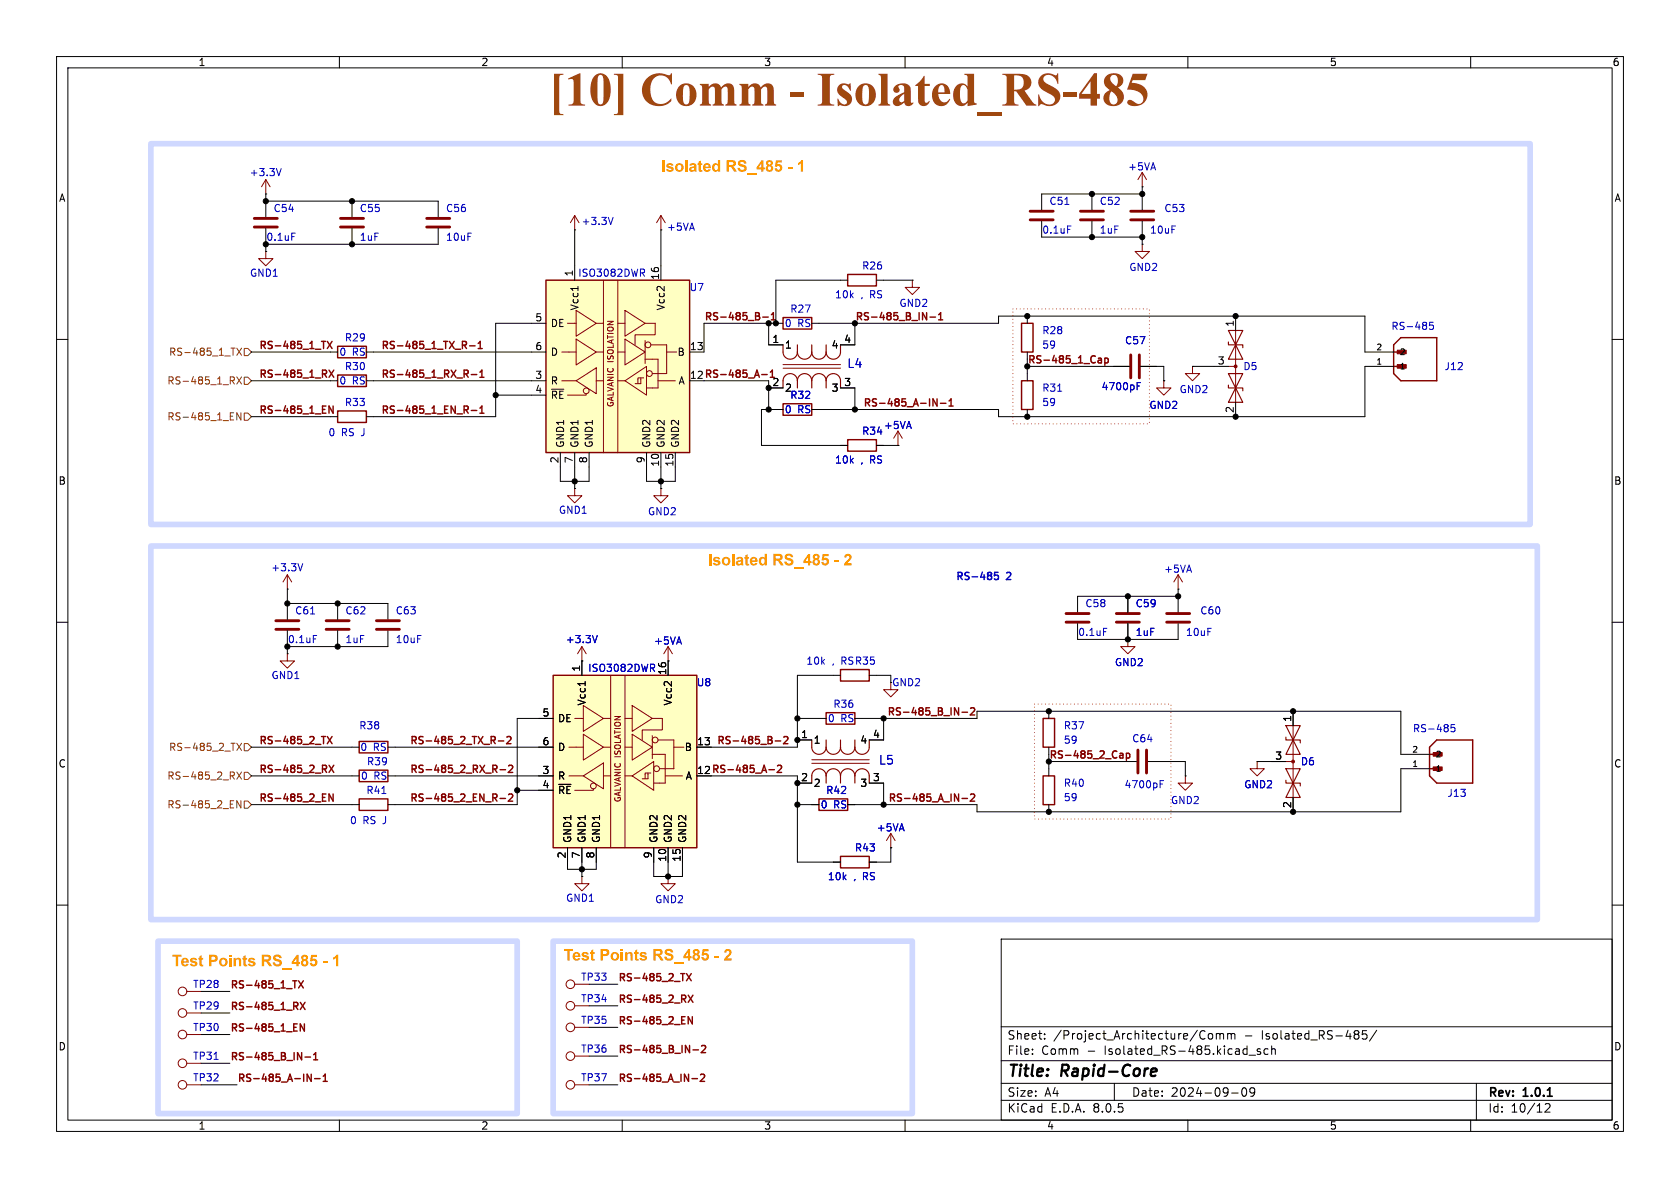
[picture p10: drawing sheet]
<svg xmlns="http://www.w3.org/2000/svg" width="297mm" height="210mm" viewBox="0 0 297 210" stroke-linecap="round" stroke-linejoin="round" font-family="sans-serif">
<g fill="none" stroke="#000" stroke-width=".18">
<path d="M10 10h277v190h-277zM12 12h273v186h-273zM60 10v2M110 10v2M160 10v2M210 10v2M260 10v2M47 35.6v2.8M62.2 35.6v2.8M77.5 35.6v2.8M184.1 34.3v2.8M184.1 39.1v2.8"/>
<path d="M10 60h2M47 44.5h.1M47 40.4v2.8M62.2 40.4v2.8M77.5 40.4v2.8M101.6 40.6h.1M116.8 40.6h.1M137.2 57.2h1.2M143.5 57.2h1.3M148.6 49.5h1.3M154.9 49.5h1.3M285 60h2"/>
<path d="M158.7 78.7h.1M10 110h2M68.6 106.7v2.8M68.6 111.5v2.8M147.3 119.4h1.3M153.7 119.4h1.2M285 110h2M144.8 127h1.2M151.1 127h1.3M198.1 134.6h2.8M202.9 134.6h2.8M222.2 134.6h.1"/>
<path d="M224.8 134.6h2.5M228.6 125.7v2.6M10 160h2M147.3 152.4h1.3M153.7 152.4h1.2M157.5 149.9h.1M228.6 141v2.5M285 160h2M177 166h108v32h-108zM60 198v2M110 198v2M160 198v2"/>
<path d="M177 194.5h108M177 191.5h108M177 187.5h108M177 181.5h108M182.5 186.3v.1M182.5 185.5v.1M184.7 183.6v.1M184.7 182.8v.1M197 191.5v3M210 198v2M212.7 182.2l.3 .1M213 183.6l-.3 .1"/>
<path d="M213.7 182.8l.2-.1 .4 .1 .1 .6-.2 .2-.3 .1-.2-.1zM215 182.8l.5-.1 .2 .2M215 182.7v1M215.7 182.9l.2-.2 .3 .1 .1 .9M215.7 182.9v.8M217 182.8l.5-.1 .2 .2M217 182.7v1M217.7 182.9l.2-.2 .3 .1 .1 .9M217.7 182.9v.8M217.7 193.2h1.2M219.7 192.4l.2-.1a.81 .81 0 0 1 .6 .6 .81 .81 0 0 1-.3 .8l-.2 .1a.81 .81 0 0 1-.3-1.4zM220.8 186.5h1.2"/>
<path d="M221.8 192.9l-.3 .3h-.3l-.2-.3 .1-.5 .4-.1 .2 .1a.99 .99 0 0 1-.3 1.4h-.3M222.8 185.5l-.3-.1-.3 .2 .1 .2 .5 .2v.3h-.6M224.2 185.5l-.5-.1-.2 .3v.4l.1 .2h.6M224.8 185.5l.2-.1 .4 .1 .1 .9M224.8 184.9v1.5M240 182.2l.2 .3-.2 .3 .2 .2v.4l-.2 .3M241.6 182.2h-.7l-.1 .7 .2-.1h.5l.2 .3-.1 .5-.2 .1-.6-.1M243.4 182.1l-1.3 2M260 198v2M261 191.5v6.5M273.2 195.2l.5-.1 .3 .1v.3l-.9 1.1h.9"/>
</g>
<path d="M273.6 193.8h.8" fill="none" stroke="#000" stroke-width=".3"/>
<path d="M203.6 189l.6-.1 .2 .1 .1 .4-1 .1M204.3 190.1l-.6 .1" fill="none" stroke="#000" stroke-width=".4"/>
<g fill="none" stroke="#840000" stroke-width=".18">
<path d="M101.6 38.1l-.8 1.3M101.6 38.1v2.5M101.6 38.1l.8 1.3M116.8 38.1l-.7 1.3M116.8 38.1v2.5M116.8 38.1l.8 1.3M47 44.5v1.2h1.3l-1.3 1.3-1.3-1.3h1.3M158.7 76.2l-.7 1.3M158.7 76.2v2.5M158.7 76.2l.8 1.3M222.2 134.6v1.3h1.3l-1.3 1.3-1.2-1.3h1.2M227.3 134.6h1.3"/>
<path d="M228.6 128.3v12.7M157.5 147.3l-.8 1.3M157.5 147.3v2.6M157.5 147.3l.7 1.3M101.6 177.8h2.5M101.6 186.7h2.5M101.6 181.6h2.5M101.6 191.8h2.5"/>
<circle cx="100.8" cy="177.8" r=".76"/>
<circle cx="100.8" cy="181.6" r=".76"/>
<circle cx="100.8" cy="186.7" r=".76"/>
<circle cx="100.8" cy="191.8" r=".76"/>
</g>
<path d="M138.4 56.1h5.1v2.1h-5.1zM149.9 48.5h5v2h-5zM148.6 118.4h5.1v2h-5.1zM146 126h5.1v2h-5.1zM148.6 151.4h5.1v2h-5.1z" fill="none" stroke="#840000" stroke-width=".25"/>
<path d="M45 38.6h4M60.2 38.6h4.1M75.4 38.6h4.1M182.1 38.9h4.1M182.1 37.3h4.1M45 40.1h4M60.2 40.1h4.1M75.4 40.1h4.1M66.5 109.7h4.1M66.5 111.3h4.1M201.2 132.6v4.1M202.7 132.6v4.1" fill="none" stroke="#840000" stroke-width=".51"/>
<path d="M108.4 38.4l-.4 1.3M188.3 36.1h.7M188.7 39.9h.6M51.6 41.2h.6M205.1 138.6h.4M205.1 138h.6" fill="none" stroke="#0000c2" stroke-width=".18"/>
<path d="M227.3 130.3v.5h2.6v.5M227.3 137.9v.5h2.6v.5M227.3 128.3l2.6 5.1h-2.6l2.6-5.1zM227.3 135.9h2.6l-2.6 5.1h2.6z" fill="none" stroke="#840000" stroke-width=".2"/>
<circle cx="228.6" cy="134.6" r=".25" fill="#840000" stroke="#840000" stroke-width=".18"/>
<path d="M96.5 49.5h25.4v30.5h-25.4z" fill="#ffffc2"/>
<path d="M96.5 49.5h25.4v30.5h-25.4zM59.7 72.6h5.1v2.1h-5.1zM59.7 66.3h5.1v2h-5.1zM59.7 61.2h5.1v2h-5.1zM246.4 61l1.2-1.3h6.4v7.6h-6.4l-1.2-1.3zM246.4 62.2h1.9M246.4 64.8h1.9M63.5 136.1h5.1v2.1h-5.1zM63.5 131.1h5.1v2h-5.1zM184.4 127h2v5.1h-2zM184.4 137.2h2v5h-2z" fill="none" stroke="#840000" stroke-width=".25"/>
<g fill="none" stroke="#840000" stroke-width=".18">
<path d="M100.3 57.2h1.6M101.9 59.9l3.5 2.3-3.5 2.3zM101.9 54.9l3.5 2.3-3.5 2.2zM105.4 57.2h1.3M106.7 49.5v30.5M109.2 57.2h1.3M109.2 49.5v30.5M110.5 54.9l3.5 2.3-3.5 2.2zM110.5 59.9l3.5 2.3-3.5 2.3zM114 57.2h1.8v2h-3.5v1.8M218.4 58.4v12.7M99.3 62.2h2.6"/>
<path d="M99.3 67.3h2.6M101.9 67.3l3.5-2.3v4.6zM103.6 69.6v.3h-3.3M105.4 62.2h1.3M105.4 67.3h1.3M109.2 62.2h1.3M109.2 67.3h1.3M110.5 67.3l3.8-2.5v5.1zM113.3 66.8v1h-1M113.8 66.8h-1v1M114 63.5h2.3v5.1h-2M114 60.2v4.1"/>
<path d="M115.1 61h2.8v5h-2.6M116.3 67.3h3.1M117.9 62.2h1.7M138.4 64.5h10.2M138.4 65.1h10.2M205.7 67.3v1.3h1.3l-1.3 1.3-1.2-1.3h1.2M210.8 64.8v1.2h1.3l-1.3 1.3-1.3-1.3h1.3M217.2 64.8h1.2M101.6 86.4v1.2h1.3l-1.3 1.3-1.3-1.3h1.3M116.8 86.4v1.2h1.3l-1.3 1.3-1.2-1.3h1.2M50.8 115.6v1.2h1.3l-1.3 1.3-1.3-1.3h1.3M50.8 101.6l-.8 1.3"/>
<path d="M50.8 101.6v2.5M50.8 101.6l.8 1.3M102.9 114.3l-.8 1.3M102.9 114.3v2.5M102.9 114.3l.7 1.3M208.3 101.6l-.8 1.3M208.3 101.6v2.5M208.3 101.6l.7 1.3M143.5 134.3h10.2M143.5 134.9h10.2M102.9 154.9v1.3h1.2l-1.2 1.3-1.3-1.3h1.3"/>
<circle cx="103.6" cy="69.1" r=".51"/>
<circle cx="114.6" cy="61" r=".51"/>
<circle cx="114.8" cy="66" r=".51"/>
</g>
<g fill="none" stroke="#000" stroke-width=".18">
<path d="M201.9 34.3v2.8M201.9 39.1v2.8M94 57.2h2.5M101.6 47v2.5M102.2 50.6v.8M116.8 47v2.5M218.4 55.9v2.5M58.4 62.2h1.3M58.4 67.3h1.3M58.4 73.7h1.3M64.8 62.2h1.2M64.8 67.3h1.2"/>
<path d="M64.8 73.7h1.2M94 62.2h2.5M94 67.3h2.5M94 69.9h2.5M97.5 68.8h2.2M121.9 62.2h2.6M135.9 61h2.5M135.9 68.6h2.5M148.6 61h2.5M148.6 68.6h2.5M196.8 64.8h2.8M201.7 64.8h2.8"/>
<path d="M205.7 67.3h.1M210.8 64.8h.1M214.6 64.8h2.6M218.4 71.1v2.6M241.3 62.2h5.1M241.3 64.8h5.1M99.1 80v2.6M101.6 86.4h.1M101.6 80v2.6M104.1 80v2.6M114.3 80v2.6M116.8 86.4h.1"/>
<path d="M116.8 80v2.6M119.4 80v2.6M50.8 115.6h.1M50.8 104.1h.1M50.8 106.7v2.8M50.8 111.5v2.8M59.7 106.7v2.8M59.7 111.5v2.8M102.9 116.8h.1M190.5 105.4v2.8M190.5 110.2v2.8M199.4 105.4v2.8"/>
<path d="M199.4 110.2v2.8M208.3 104.1h.1M208.3 105.4v2.8M208.3 110.2v2.8M62.2 137.2h1.3M62.2 132.1h1.3M68.6 137.2h1.2M68.6 132.1h1.2M141 130.8h2.5M141 138.4h2.5M153.7 130.8h2.5M153.7 138.4h2.5"/>
<path d="M185.4 125.7v1.3M185.4 132.1v1.3M185.4 135.9v1.3M102.9 154.9h.1M185.4 142.2v1.3"/>
</g>
<path d="M113.5 48.2l.4 .6M113.8 47.6l.1 .2-.1 .4M253.4 57h-.6l-.1 .6 .2-.1h.4l.1 .2v.4l-.2 .1-.5-.1M201 68.2h.5M201 67.6h.6M53.5 99.6l-.4 1.3M54.9 108.5h.7M55.4 112.3h.6M105.6 112.3l-.4 1.3M195.1 111.1h.6" fill="none" stroke="#0000c2" stroke-width=".18"/>
<g fill="none" stroke="#840000" stroke-width=".51">
<path d="M199.9 37.3h4.1M199.9 38.9h4.1M199.9 62.7v4.1M201.4 62.7v4.1M48.8 111.3h4M48.8 109.7h4M57.7 111.3h4M57.7 109.7h4M188.5 108.5h4M188.5 110h4M197.4 108.5h4M197.4 110h4"/>
<path d="M206.2 108.5h4.1M206.2 110h4.1"/>
</g>
<g fill="none" stroke="#840000" stroke-width=".2">
<path d="M217.2 58.4l2.5 5.1h-2.5l2.5-5.1zM138.4 62.2a1.27 1.27 0 0 0 1.3 1.3 1.27 1.27 0 0 0 1.3-1.3M141 67.3a1.27 1.27 0 0 0-1.3-1.3 1.27 1.27 0 0 0-1.3 1.3v1.3M141 62.2a1.27 1.27 0 0 0 1.2 1.3 1.27 1.27 0 0 0 1.3-1.3M141 67.3a1.27 1.27 0 0 1 1.2-1.3 1.27 1.27 0 0 1 1.3 1.3M141 61v1.2M141 67.3v1.3M143.5 62.2a1.27 1.27 0 0 0 1.3 1.3 1.27 1.27 0 0 0 1.2-1.3M143.5 67.3a1.27 1.27 0 0 1 1.3-1.3 1.27 1.27 0 0 1 1.2 1.3M143.5 61v1.2M143.5 67.3v1.3M146 67.3a1.27 1.27 0 0 1 1.3-1.3 1.27 1.27 0 0 1 1.3 1.3v1.3"/>
<path d="M146 61v1.2M146 67.3v1.3M148.6 61v1.2a1.27 1.27 0 0 1-1.3 1.3 1.27 1.27 0 0 1-1.3-1.3M217.2 60.5v.5h2.5v.5M217.2 68.1v.5h2.5v.5M217.2 66h2.5l-2.5 5.1h2.5zM143.5 132.1a1.27 1.27 0 0 0 1.3 1.2 1.27 1.27 0 0 0 1.2-1.2M146 137.2a1.27 1.27 0 0 0-1.2-1.3 1.27 1.27 0 0 0-1.3 1.3v1.2M146 132.1a1.27 1.27 0 0 0 1.3 1.2 1.27 1.27 0 0 0 1.3-1.2M146 137.2a1.27 1.27 0 0 1 1.3-1.3 1.27 1.27 0 0 1 1.3 1.3M146 130.8v1.3M146 137.2v1.2"/>
<path d="M148.6 132.1a1.27 1.27 0 0 0 1.3 1.2 1.27 1.27 0 0 0 1.2-1.2M148.6 137.2a1.27 1.27 0 0 1 1.3-1.3 1.27 1.27 0 0 1 1.2 1.3M148.6 130.8v1.3M148.6 137.2v1.2M151.1 137.2a1.27 1.27 0 0 1 1.3-1.3 1.27 1.27 0 0 1 1.3 1.3v1.2M151.1 130.8v1.3M151.1 137.2v1.2M153.7 130.8v1.3a1.27 1.27 0 0 1-1.3 1.2 1.27 1.27 0 0 1-1.3-1.2"/>
</g>
<g fill="#840000" stroke="#840000" stroke-width=".18">
<path d="M247 64.5h1.6v.6h-1.6z"/>
<circle cx="218.4" cy="64.8" r=".25"/>
</g>
<path d="M97.8 119.4h25.4v30.5h-25.4z" fill="#ffffc2"/>
<g fill="none" stroke="#840000" stroke-width=".25">
<path d="M134.8 56.1h1M136.4 56.5h.7M136.4 55.6l.3-.3v1.2M164.4 56.1h1M165.9 56.5h.8M165.9 55.6l.4-.3v1.2M180.6 57.2h2v5h-2zM56.8 60.3h.8M57.3 66.1l.4 .6M57.7 65.5v.5M57.9 60.3l.8 1.3M58.2 65.4l.8 1.3"/>
<path d="M58.7 60.3l-.8 1.3M58.9 71.8v1.2l-.7-1.2v1.2M59 65.4l-.8 1.3M83 61.1h1M83.3 72.6h1M83.3 66.2h1M84.5 61.6h.8M84.5 60.7l.4-.4v1.3M84.8 73h.8M84.8 65.8l.4-.4v1.3M84.8 72.1l.4-.3v1.2M84.8 66.7h.8"/>
<path d="M134.7 66.2h.9M136.2 65.8l.3-.4v1.3M138.4 71.4h5.1v2h-5.1zM149.9 77.7h5v2.1h-5zM165.7 70.5v1.3l-.8-1.3v1.3M166.3 71.3h.9M167.8 71.8h.7M167.8 70.9l.3-.4v1.3M180.6 67.3h2v5.1h-2zM194.3 63.3l.4 .1v.8M194.7 64.1l-.4 .1M194.7 63.6l-.4 .1"/>
<path d="M195.3 63.4l.4-.1 .2 .3-.1 .5h-.5M195.3 63.3v1.3M97.8 119.4h25.4v30.5h-25.4zM56.8 130.2h.8M57.3 135.9l.4 .6M57.7 135.4v.4M57.9 130.2l.8 1.3M58.2 135.3l.8 1.2M58.7 130.2l-.8 1.3M59 135.3l-.8 1.2M88.1 131h1M88.4 136.1h1"/>
<path d="M89.6 130.3l.5-.1 .2 .4-.7 .9h.7M89.9 135.4l.5-.1 .2 .3-.7 .9h.7M135.9 136.1h1M137.1 131h.9M137.4 135.4l.5-.1 .3 .3-.8 .9h.8M138.6 130.3l.4-.1 .3 .4-.8 .9h.8M170.1 125.9h.9M171.6 125.2l.5-.1 .2 .4-.8 .9h.8M198.1 133.2h.4v.8M198.5 133.9l-.4 .1M198.5 133.5h-.4M199.1 133.2h.4l.2 .2-.1 .5h-.5"/>
<path d="M199.1 133.2v1.2M252.7 132.1l1.3-1.3h6.3v7.6h-6.3l-1.3-1.2zM252.7 133.4h1.9M252.7 135.9h1.9M58.9 140.4v1.2l-.7-1.2v1.2M63.5 141.2h5.1v2.1h-5.1zM88.4 141.1h1M89.9 140.5l.5-.1 .2 .3-.7 .9h.7M144.8 141.2h5.1v2.1h-5.1zM170.1 141.1h.9M171.6 140.5l.5-.1 .2 .3-.8 .9h.8M51.8 173.4h.7"/>
<path d="M52.2 177.9l.5 .6M52.6 177.3v.4M52.8 173.4l.8 1.2M53.1 177.2l.8 1.3M53.6 173.4l-.8 1.2M53.9 177.2l-.8 1.3M120.3 172.1h.8M120.8 176.6l.4 .6M121.2 176v.5M121.4 172.1l.8 1.3M121.7 175.9l.8 1.3M122.2 172.1l-.8 1.3"/>
<path d="M122.4 179.7v1.3l-.7-1.3v1.3M122.5 175.9l-.8 1.3M53.8 181v1.3l-.7-1.3v1.3M53.9 186.9h1M54.3 189.9l.7 1.3v-1.3M55.4 187.3h.8M55.4 186.4l.4-.3v1.2M55.6 190.7h1M57.1 191.2h.8M57.1 190.2l.4-.3v1.3M122.3 190.7h1M122.5 185.6h1"/>
<path d="M123.8 190l.5-.1 .3 .3-.8 1h.8M124 184.9l.5-.1 .2 .4-.7 .9h.7"/>
</g>
<g fill="none" stroke="#840000" stroke-width=".18">
<path d="M47 31.8l-.8 1.2M47 31.8v2.5M47 31.8l.8 1.2M201.9 30.5l-.7 1.3M201.9 30.5v2.5M201.9 30.5l.8 1.3M161.3 49.5v1.3h1.3l-1.3 1.3-1.3-1.3h1.3M201.9 43.2v1.3h1.3l-1.3 1.2-1.2-1.2h1.2M107.9 119.4v30.5M110.5 119.4v30.5M118.1 114.3l-.8 1.3M118.1 114.3v2.5"/>
<path d="M118.1 114.3l.8 1.3M199.4 113v1.3h1.3l-1.3 1.3-1.3-1.3h1.3M100.6 132.1h2.5M100.6 137.2h2.5M101.6 127h1.5M103.1 129.8l3.6 2.3-3.6 2.3zM103.1 124.7l3.6 2.3-3.6 2.3zM103.1 137.2l3.6-2.3v4.5zM104.9 139.4v.3h-3.3M106.7 132.1h1.2M106.7 127h1.2M106.7 137.2h1.2"/>
<path d="M110.5 132.1h1.3M110.5 127h1.3M110.5 137.2h1.3M111.8 124.7l3.5 2.3-3.5 2.3zM111.8 137.2l3.8-2.6v5.1zM111.8 129.8l3.5 2.3-3.5 2.3zM114.6 136.7v1h-1.1M115.1 136.7h-1.1v1M115.3 127h1.8v2h-3.6v1.8M115.3 133.4h2.3v5h-2M115.3 130v4.1M116.3 130.8h2.8v5.1h-2.5"/>
<path d="M117.6 137.2h3M119.1 132.1h1.8M157.5 120.7v1.2h1.2l-1.2 1.3-1.3-1.3h1.3M209.5 137.2v1.2h1.3l-1.3 1.3-1.2-1.3h1.2M118.1 154.9v1.3h1.3l-1.3 1.3-1.3-1.3h1.3M33 175.3h2.6M33 179.1h2.6M101.6 174h2.5M33 191.8h2.6M33 188h2.6M33 182.9h2.6"/>
<circle cx="104.9" cy="138.9" r=".51"/>
<circle cx="115.8" cy="130.8" r=".51"/>
<circle cx="116.1" cy="135.9" r=".51"/>
<circle cx="32.3" cy="175.3" r=".76"/>
<circle cx="32.3" cy="179.1" r=".76"/>
<circle cx="100.8" cy="174" r=".76"/>
<circle cx="32.3" cy="182.9" r=".76"/>
<circle cx="32.3" cy="191.8" r=".76"/>
<circle cx="32.3" cy="188" r=".76"/>
</g>
<g fill="none" stroke="#000" stroke-width=".18">
<path d="M47 34.3h.1M47 34.3v1.3h30.5M193 34.3v2.8M193 39.1v2.8M201.9 33h.1M201.9 33v1.3h-17.8M77.5 43.2h-30.5v1.3M94 57.2h-6.4v16.5h-21.6M101.6 40.6v6.4M116.8 40.6v6.4M135.9 57.2v3.8h2.5M144.8 57.2h31.7v-1.3h64.8v6.3"/>
<path d="M148.6 49.5h-11.4v7.7h-12.7v5M151.1 57.2v3.8h-2.5M156.2 49.5h5.1M161.3 49.5h.1M181.6 55.9v1.3M184.1 41.9h17.8v1.3M201.9 43.2h.1M44.4 73.7h14M44.4 62.2h14M44.4 67.3h14M66 62.2h28M66 67.3h28"/>
<path d="M87.6 69.9h6.4M124.5 67.3h11.4M138.4 72.4h-3.8v6.3h15.3M138.4 68.6h-2.5v3.8M148.6 68.6h2.5v3.8M154.9 78.7h3.8M158.7 78.7h.1M181.6 62.2v1.3M181.6 72.4v1.3M199.6 64.8h-18v2.5M201.7 64.8h4v2.5M205.7 67.3h.1"/>
<path d="M210.8 64.8h3.8M241.3 64.8v8.9h-64.8v-1.3h-33M99.1 82.6v2.5h5v-2.5M101.6 82.6v3.8M114.3 82.6v2.5h5.1v-2.5M116.8 82.6v3.8M50.8 104.1v2.6h17.8M68.6 114.3h-17.8v1.3M102.9 116.8h.1M102.9 116.8v2.6M118.1 116.8h.1M118.1 116.8v2.6"/>
<path d="M147.3 119.4h-6.3v12.7h-17.8M154.9 119.4h2.6v1.3M190.5 113h17.8M199.4 113h.1M199.4 105.4v2.8M199.4 110.2v2.8M208.3 104.1v1.3h-17.8M44.4 132.1h17.8M44.4 137.2h17.8M69.8 132.1h28M69.8 137.2h28M91.4 139.7h6.4"/>
<path d="M97.8 127h-6.4v15.2h-22.8M98.8 138.7h2.1M103.4 120.5v.7M125.7 137.2h15.3M141 127h3.8M141 130.8h2.5M143.5 138.4h-2.5v14h7.6M152.4 127h20.3v-1.3h74.9v7.7h5.1M153.7 138.4h2.5v3.8M156.2 127v3.8h-2.5M198.1 134.6h-12.7v1.3M205.7 134.6h3.8v2.6"/>
<path d="M209.5 137.2h.1M222.2 134.6h.1M222.2 134.6h5.1M228.6 125.7v2.6M252.7 135.9h-5.1v7.6h-74.9v-1.3h-22.8M44.4 142.2h19.1M100.3 149.9v3.8h5.1v-3.8M102.9 149.9v5M115.6 149.9v5h5v-5M118.1 154.9h.1M118.1 149.9v5M141 142.2h3.8"/>
<path d="M157.5 149.9h.1M157.5 149.9v2.5h-3.8M228.6 141v2.5M35.6 179.1h5M35.6 175.3h5M104.1 177.8h5.1M104.1 174h5.1M35.6 182.9h5M35.6 191.8h6.3M35.6 188h5M104.1 191.8h5.1M104.1 186.7h5.1"/>
<path d="M104.1 181.6h5.1"/>
</g>
<path d="M49.7 29.8l-.4 1.3M187 69.2h.7M201 68.2h.5M201 67.6h.6M105.6 112.3l-.4 1.3M115.3 118.1l.4 .6M115.6 117.5l.1 .2-.1 .3M257.2 128.1h-.6l-.1 .6 .2-.1h.4l.1 .2v.4l-.2 .2-.5-.2M67.5 140.3h.7M37.8 187.3h.8" fill="none" stroke="#0000c2" stroke-width=".18"/>
<path d="M253.4 135.6h1.6v.6h-1.6z" fill="#840000" stroke="#840000" stroke-width=".18"/>
<path d="M191 38.9h4.1M191 37.3h4.1" fill="none" stroke="#840000" stroke-width=".51"/>
<g fill="none" stroke="#725600" stroke-width=".18">
<path d="M41.9 61.5l.8 1.3M41.9 66.6l.8 1.3M42.6 73v1.2l-.7-1.2v1.2M42.7 61.5l-.8 1.3M42.7 66.6l-.8 1.3M43.2 73h.6l.6 .7-.6 .6h-.6zM43.2 61.6h.6l.6 .6-.6 .7h-.6zM43.2 66.7h.6l.6 .6-.6 .6h-.6zM41.9 136.5l.8 1.2M41.9 131.4l.8 1.3M42.7 136.5l-.8 1.2M42.7 131.4l-.8 1.3"/>
<path d="M43.2 136.5h.6l.6 .7-.6 .6h-.6zM43.2 131.4h.6l.6 .7-.6 .6h-.6zM42.6 141.5v1.3l-.7-1.3v1.3M43.2 141.6h.6l.6 .6-.6 .7h-.6z"/>
</g>
<path d="M176.5 101.2h-.6l-.1 .6 .2-.1h.4l.1 .2v.4l-.2 .2-.5-.2" fill="none" stroke="#0000c2" stroke-width=".25"/>
<path d="M179.1 54.6h24.1v20.3h-24.1zM182.9 124.5h24.1v20.3h-24.1z" fill="none" stroke="#ff001c" stroke-width=".18" stroke-dasharray="0 .6"/>
<path d="M26.7 25.4h243.8v67.3h-243.8zM26.7 96.5h245.1v66.1h-245.1zM27.9 166.4h63.5v30.5h-63.5zM97.8 166.4h63.5v30.5h-63.5z" fill="none" stroke="#cfd8ff" stroke-width="1"/>
<g fill="#000" stroke="#000" stroke-width=".18">
<circle cx="47" cy="35.6" r=".46"/>
<circle cx="62.2" cy="35.6" r=".46"/>
<circle cx="193" cy="34.3" r=".46"/>
<circle cx="201.9" cy="34.3" r=".46"/>
<circle cx="47" cy="43.2" r=".46"/>
<circle cx="62.2" cy="43.2" r=".46"/>
<circle cx="135.9" cy="57.2" r=".46"/>
<circle cx="137.2" cy="57.2" r=".46"/>
<circle cx="151.1" cy="57.2" r=".46"/>
<circle cx="181.6" cy="55.9" r=".46"/>
<circle cx="193" cy="41.9" r=".46"/>
<circle cx="201.9" cy="41.9" r=".46"/>
<circle cx="218.4" cy="55.9" r=".46"/>
<circle cx="87.6" cy="69.9" r=".46"/>
<circle cx="135.9" cy="68.6" r=".46"/>
<circle cx="135.9" cy="72.4" r=".46"/>
<circle cx="151.1" cy="72.4" r=".46"/>
<circle cx="181.6" cy="73.7" r=".46"/>
<circle cx="218.4" cy="73.7" r=".46"/>
<circle cx="101.6" cy="85.1" r=".46"/>
<circle cx="116.8" cy="85.1" r=".46"/>
<circle cx="50.8" cy="114.3" r=".46"/>
<circle cx="50.8" cy="106.7" r=".46"/>
<circle cx="59.7" cy="106.7" r=".46"/>
<circle cx="59.7" cy="114.3" r=".46"/>
<circle cx="199.4" cy="113" r=".46"/>
<circle cx="199.4" cy="105.4" r=".46"/>
<circle cx="208.3" cy="105.4" r=".46"/>
<circle cx="91.4" cy="139.7" r=".46"/>
<circle cx="141" cy="127" r=".46"/>
<circle cx="141" cy="138.4" r=".46"/>
<circle cx="141" cy="130.8" r=".46"/>
<circle cx="156.2" cy="127" r=".46"/>
<circle cx="185.4" cy="125.7" r=".46"/>
<circle cx="228.6" cy="125.7" r=".46"/>
<circle cx="102.9" cy="153.7" r=".46"/>
<circle cx="118.1" cy="154.9" r=".46"/>
<circle cx="141" cy="142.2" r=".46"/>
<circle cx="156.2" cy="142.2" r=".46"/>
<circle cx="185.4" cy="143.5" r=".46"/>
<circle cx="228.6" cy="143.5" r=".46"/>
</g>
<text font-size="8.4" fill="#9f480f" x="97.1" y="20.9">[10]Comm- Isolated_RS-485</text>
<g font-size="2.8" fill="#f90">
<text x="116.9" y="31.1">Isolated RS_485 - 1</text>
<text x="125.2" y="100.7">Isolated RS_485 - 2</text>
<text x="30.4" y="171.6">Test Points RS_485 - 1</text>
<text x="99.6" y="170.5">Test Points RS_485 - 2</text>
</g>
<g font-size="2.8">
<text x="178" y="190.9">Title:</text>
<text x="187.7" y="190.9">Rapid-Core</text>
</g>
<g font-size="2.1" fill="#0000c2">
<text x="149.7" y="65.3">L4</text>
<text x="155.3" y="135.4">L5</text>
</g>
<g font-size="2.1">
<text x="178" y="184">Sheet:</text>
<text x="186.2" y="184">/Project_Architecture/Comm</text>
<text x="220" y="184">-</text>
<text x="223.2" y="184">Isolated_RS-485/</text>
<text x="178" y="186.7">File:</text>
<text x="184.1" y="186.7">Comm</text>
<text x="192.2" y="186.7">-</text>
<text x="195.4" y="186.7">Isolated_RS-485.kicad_sch</text>
<text x="178" y="196.9">KiCad</text>
<text x="178" y="194.1">Size:</text>
<text x="184.7" y="194.1">A4</text>
<text x="185.7" y="196.9">E.D.A.</text>
<text x="193.3" y="196.9">8.0.5</text>
<text x="200" y="194.1">Date:</text>
<text x="207" y="194.1">2024-09-09</text>
<text x="263" y="194.3">Rev:</text>
<text x="263" y="196.9">Id:</text>
<text x="267.1" y="196.9">10/12</text>
<text x="269.4" y="194.3">1.0.1</text>
</g>
<g font-size="1.8">
<text x="35" y="11.9">1</text>
<text x="85" y="11.9">2</text>
<text x="135" y="11.9">3</text>
<text x="185" y="11.9">4</text>
<text x="235" y="11.9">5</text>
<text x="285" y="11.9">6</text>
<text x="10.3" y="35.9">A</text>
<text x="285.3" y="35.9">A</text>
<text x="101.3" y="49" transform="rotate(-90 101.3 49)">1</text>
<text x="116.6" y="49.6" transform="rotate(-90 116.6 49.6)">16</text>
<text x="94.5" y="56.9">5</text>
<text x="97.3" y="58">DE</text>
<text x="102.5" y="55" transform="rotate(-90 102.5 55)">Vcc1</text>
<text x="117.7" y="55" transform="rotate(-90 117.7 55)">Vcc2</text>
<text x="218.2" y="57.9" transform="rotate(-90 218.2 57.9)">1</text>
<text x="94.5" y="62">6</text>
<text x="97.3" y="63.1">D</text>
<text x="119.7" y="63.1">B</text>
<text x="121.9" y="62">13</text>
<text x="136.5" y="60.7">1</text>
<text x="138.7" y="61.8">1</text>
<text x="146.9" y="61.8">4</text>
<text x="149.2" y="60.7">4</text>
<text x="181.6" y="64.3">RS-485_1_Cap</text>
<text x="215.2" y="64.5">3</text>
<text x="94.5" y="67.1">3</text>
<text x="94.5" y="69.6">4</text>
<text x="97.3" y="68.2">R</text>
<text x="97.3" y="70.7">~{RE}</text>
<text x="119.9" y="68.2">A</text>
<text x="136.5" y="68.3">2</text>
<text x="138.7" y="69.4">2</text>
<text x="146.9" y="69.4">3</text>
<text x="149.2" y="68.3">3</text>
<text x="218.2" y="73.1" transform="rotate(-90 218.2 73.1)">2</text>
<text x="98.8" y="82" transform="rotate(-90 98.8 82)">2</text>
<text x="99.9" y="79.2" transform="rotate(-90 99.9 79.2)">GND1</text>
<text x="101.3" y="82" transform="rotate(-90 101.3 82)">7</text>
<text x="102.5" y="79.2" transform="rotate(-90 102.5 79.2)">GND1</text>
<text x="103.9" y="82" transform="rotate(-90 103.9 82)">8</text>
<text x="105" y="79.2" transform="rotate(-90 105 79.2)">GND1</text>
<text x="114" y="82" transform="rotate(-90 114 82)">9</text>
<text x="115.2" y="79.2" transform="rotate(-90 115.2 79.2)">GND2</text>
<text x="116.6" y="82.6" transform="rotate(-90 116.6 82.6)">10</text>
<text x="117.7" y="79.2" transform="rotate(-90 117.7 79.2)">GND2</text>
<text x="119.1" y="82.6" transform="rotate(-90 119.1 82.6)">15</text>
<text x="120.2" y="79.2" transform="rotate(-90 120.2 79.2)">GND2</text>
<text x="10.3" y="85.9">B</text>
<text x="285.3" y="85.9">B</text>
<text x="102.6" y="118.8" transform="rotate(-90 102.6 118.8)">1</text>
<text x="117.9" y="119.4" transform="rotate(-90 117.9 119.4)">16</text>
<text x="103.7" y="124.8" transform="rotate(-90 103.7 124.8)">Vcc1</text>
<text x="119" y="124.8" transform="rotate(-90 119 124.8)">Vcc2</text>
<text x="95.8" y="126.7">5</text>
<text x="95.8" y="131.8">6</text>
<text x="98.6" y="127.9">DE</text>
<text x="123.1" y="131.8">13</text>
<text x="141.5" y="130.6">1</text>
<text x="143.8" y="131.7">1</text>
<text x="152" y="131.7">4</text>
<text x="154.2" y="130.6">4</text>
<text x="228.3" y="127.7" transform="rotate(-90 228.3 127.7)">1</text>
<text x="10.3" y="135.9">C</text>
<text x="95.8" y="136.9">3</text>
<text x="98.6" y="132.9">D</text>
<text x="121" y="132.9">B</text>
<text x="123.1" y="136.9">12 RS-485_A-2</text>
<text x="123.1" y="136.9">12</text>
<text x="185.4" y="134.2">RS-485_2_Cap</text>
<text x="225.4" y="134.4">3</text>
<text x="285.3" y="135.9">C</text>
<text x="95.8" y="139.4">4</text>
<text x="98.6" y="138">R</text>
<text x="98.6" y="140.6">~{RE}</text>
<text x="121.1" y="138">A</text>
<text x="141.5" y="138.2">2</text>
<text x="143.8" y="139.3">2</text>
<text x="152" y="139.3">3</text>
<text x="154.2" y="138.2">3</text>
<text x="228.3" y="142.9" transform="rotate(-90 228.3 142.9)">2</text>
<text x="101.2" y="149.1" transform="rotate(-90 101.2 149.1)">GND1</text>
<text x="103.7" y="149.1" transform="rotate(-90 103.7 149.1)">GND1</text>
<text x="106.3" y="149.1" transform="rotate(-90 106.3 149.1)">GND1</text>
<text x="116.4" y="149.1" transform="rotate(-90 116.4 149.1)">GND2</text>
<text x="119" y="149.1" transform="rotate(-90 119 149.1)">GND2</text>
<text x="121.5" y="149.1" transform="rotate(-90 121.5 149.1)">GND2</text>
<text x="100.1" y="151.8" transform="rotate(-90 100.1 151.8)">2</text>
<text x="102.6" y="151.8" transform="rotate(-90 102.6 151.8)">7</text>
<text x="105.2" y="151.8" transform="rotate(-90 105.2 151.8)">8</text>
<text x="115.3" y="151.8" transform="rotate(-90 115.3 151.8)">9</text>
<text x="117.9" y="152.4" transform="rotate(-90 117.9 152.4)">10</text>
<text x="120.4" y="152.4" transform="rotate(-90 120.4 152.4)">15</text>
<text x="10.3" y="185.9">D</text>
<text x="285.3" y="185.9">D</text>
<text x="35" y="199.9">1</text>
<text x="85" y="199.9">2</text>
<text x="135" y="199.9">3</text>
<text x="185" y="199.9">4</text>
<text x="235" y="199.9">5</text>
<text x="285" y="199.9">6</text>
</g>
<g font-size="1.8" fill="#0000c2">
<text x="44" y="31.3">+3.3V</text>
<text x="199.3" y="30.3">+5VA</text>
<text x="48.3" y="37.7">C54</text>
<text x="63.5" y="37.7">C55</text>
<text x="78.7" y="37.7">C56</text>
<text x="102.7" y="40">+3.3V</text>
<text x="117.8" y="41">+5VA</text>
<text x="184.2" y="41.5">0.1uF</text>
<text x="185.4" y="36.4">C51</text>
<text x="194.3" y="41.5">1uF</text>
<text x="194.3" y="36.4">C52</text>
<text x="203.2" y="41.5">10uF</text>
<text x="205.7" y="37.7">C53</text>
<text x="47" y="42.8">0.1uF</text>
<text x="63.5" y="42.8">1uF</text>
<text x="78.7" y="42.8">10uF</text>
<text x="152.3" y="47.9">R26</text>
<text x="44.1" y="49.1">GND1</text>
<text x="102.1" y="49.1">ISO3082DWR</text>
<text x="121.8" y="51.7">U7</text>
<text x="147.5" y="52.9">10k</text>
<text x="152.1" y="52.9">,</text>
<text x="153.9" y="52.9">RS</text>
<text x="199.5" y="48.1">GND2</text>
<text x="138.6" y="58">0</text>
<text x="139.6" y="55.5">R27</text>
<text x="141" y="58">RS</text>
<text x="158.9" y="54.5">GND2</text>
<text x="184.2" y="59.3">R28</text>
<text x="245.9" y="58.5">RS-485</text>
<text x="59.9" y="63.1">0</text>
<text x="60.9" y="65.6">R30</text>
<text x="60.9" y="60.6">R29</text>
<text x="62.3" y="63.1">RS</text>
<text x="184.2" y="61.8">59</text>
<text x="198.8" y="61.1">C57</text>
<text x="219.7" y="65.6">D5</text>
<text x="255.3" y="65.6">J12</text>
<text x="59.9" y="68.2">0</text>
<text x="60.9" y="72">R33</text>
<text x="62.3" y="68.2">RS</text>
<text x="139.6" y="70.7">R32</text>
<text x="184.2" y="69.4">R31</text>
<text x="184.2" y="72">59</text>
<text x="194.6" y="69.2">4700pF</text>
<text x="208.4" y="69.7">GND2</text>
<text x="58" y="77.3">0</text>
<text x="60.3" y="77.3">RS J</text>
<text x="138.6" y="73.3">0</text>
<text x="141" y="73.3">RS</text>
<text x="152.3" y="77.1">R34</text>
<text x="156.2" y="76">+5VA</text>
<text x="203.1" y="72.5">GND2</text>
<text x="147.5" y="82.1">10k</text>
<text x="152.1" y="82.1">,</text>
<text x="153.9" y="82.1">RS</text>
<text x="98.7" y="91">GND1</text>
<text x="114.5" y="91.3">GND2</text>
<text x="47.9" y="101.2">+3.3V</text>
<text x="205.7" y="101.4">+5VA</text>
<text x="168.9" y="102.6">RS-485</text>
<text x="178.1" y="102.6">2</text>
<text x="191.8" y="107.5">C58</text>
<text x="200.7" y="107.5">C59</text>
<text x="50.8" y="113.9">0.1uF</text>
<text x="52.1" y="108.8">C61</text>
<text x="61" y="113.9">1uF</text>
<text x="61" y="108.8">C62</text>
<text x="69.9" y="108.8">C63</text>
<text x="69.9" y="113.9">10uF</text>
<text x="99.9" y="113.9">+3.3V</text>
<text x="190.5" y="112.6">0.1uF</text>
<text x="200.7" y="112.6">1uF</text>
<text x="209.6" y="112.6">10uF</text>
<text x="212.1" y="108.8">C60</text>
<text x="103.9" y="119">ISO3082DWR</text>
<text x="115.5" y="114.1">+5VA</text>
<text x="142.5" y="117.7">10k</text>
<text x="147.1" y="117.7">,</text>
<text x="148.8" y="117.7">RSR35</text>
<text x="197" y="118">GND2</text>
<text x="47.9" y="120.2">GND1</text>
<text x="123.1" y="121.5">U8</text>
<text x="147.2" y="125.3">R36</text>
<text x="157.6" y="121.5">GND2</text>
<text x="63.4" y="129.1">R38</text>
<text x="146.3" y="127.9">0</text>
<text x="148.6" y="127.9">RS</text>
<text x="188" y="129.1">R37</text>
<text x="188" y="131.7">59</text>
<text x="200.1" y="131.4">C64</text>
<text x="249.7" y="129.6">RS-485</text>
<text x="63.6" y="132.9">0</text>
<text x="64.8" y="135.5">R39</text>
<text x="66" y="132.9">RS</text>
<text x="229.9" y="135.5">D6</text>
<text x="63.7" y="138">0</text>
<text x="64.7" y="140.6">R41</text>
<text x="66.1" y="138">RS</text>
<text x="145" y="143.1">0</text>
<text x="146" y="140.6">R42</text>
<text x="147.4" y="143.1">RS</text>
<text x="188" y="139.3">R40</text>
<text x="188" y="141.8">59</text>
<text x="198.7" y="139.5">4700pF</text>
<text x="206.9" y="142.3">GND2</text>
<text x="219.9" y="139.5">GND2</text>
<text x="255.8" y="141.1">J13</text>
<text x="61.8" y="145.9">0</text>
<text x="64.2" y="145.9">RS J</text>
<text x="154.9" y="147.2">+5VA</text>
<text x="146.3" y="155.8">10k</text>
<text x="150.9" y="155.8">,</text>
<text x="151" y="150.7">R43</text>
<text x="152.7" y="155.8">RS</text>
<text x="100" y="159.6">GND1</text>
<text x="115.7" y="159.9">GND2</text>
<text x="102.6" y="173.6">TP33</text>
<text x="34" y="174.9">TP28</text>
<text x="34" y="178.7">TP29</text>
<text x="102.6" y="177.4">TP34</text>
<text x="34" y="182.5">TP30</text>
<text x="102.6" y="181.2">TP35</text>
<text x="34" y="191.4">TP32</text>
<text x="34" y="187.6">TP31</text>
<text x="102.6" y="186.3">TP36</text>
<text x="102.6" y="191.4">TP37</text>
</g>
<g font-size="1.8" fill="#840000">
<text x="124.5" y="56.7">RS-485_B-1</text>
<text x="151.1" y="56.7">RS-485_B_IN-1</text>
<text x="45.7" y="61.8">RS-485_1_TX</text>
<text x="67.3" y="61.8">RS-485_1_TX_R-1</text>
<text x="45.7" y="66.9">RS-485_1_RX</text>
<text x="67.3" y="66.9">RS-485_1_RX_R-1</text>
<text x="121.9" y="67.1">12 RS-485_A-1</text>
<text x="152.4" y="71.9">RS-485_A-IN-1</text>
<text x="45.7" y="73.2">RS-485_1_EN</text>
<text x="67.3" y="73.2">RS-485_1_EN_R-1</text>
<text x="45.7" y="131.6">RS-485_2_TX</text>
<text x="72.4" y="131.6">RS-485_2_TX_R-2</text>
<text x="126.5" y="131.6">RS-485_B-2</text>
<text x="156.6" y="126.6">RS-485_B_IN-2</text>
<text x="45.7" y="136.7">RS-485_2_RX</text>
<text x="72.4" y="136.7">RS-485_2_RX_R-2</text>
<text x="45.7" y="141.8">RS-485_2_EN</text>
<text x="72.4" y="141.8">RS-485_2_EN_R-2</text>
<text x="156.8" y="141.8">RS-485_A_IN-2</text>
<text x="109.2" y="173.5">RS-485_2_TX</text>
<text x="40.6" y="178.6">RS-485_1_RX</text>
<text x="40.6" y="174.8">RS-485_1_TX</text>
<text x="109.2" y="177.4">RS-485_2_RX</text>
<text x="40.6" y="182.4">RS-485_1_EN</text>
<text x="109.2" y="181.2">RS-485_2_EN</text>
<text x="40.6" y="187.5">RS-485_B_IN-1</text>
<text x="41.9" y="191.3">RS-485_A-IN-1</text>
<text x="109.2" y="186.2">RS-485_B_IN-2</text>
<text x="109.2" y="191.3">RS-485_A_IN-2</text>
</g>
<g font-size="1.8" fill="#725600">
<text x="29.8" y="63.1">RS-485_1_TX</text>
<text x="29.5" y="68.2">RS-485_1_RX</text>
<text x="29.5" y="74.5">RS-485_1_EN</text>
<text x="29.8" y="132.9">RS-485_2_TX</text>
<text x="29.5" y="138">RS-485_2_RX</text>
<text x="29.5" y="143.1">RS-485_2_EN</text>
</g>
<g font-size="1.4">
<text x="243.2" y="64.5">1</text>
<text x="243.2" y="62">2</text>
<text x="247.4" y="65.5">1</text>
<text x="247.4" y="63">2</text>
<text x="249.6" y="135.6">1</text>
<text x="249.6" y="133.1">2</text>
<text x="253.7" y="136.6">1</text>
<text x="253.7" y="134.1">2</text>
</g>
<g font-size="1.4" fill="#840000">
<text x="108.7" y="72.1" transform="rotate(-90 108.7 72.1)">GALVANIC ISOLATION</text>
<text x="110" y="141.9" transform="rotate(-90 110 141.9)">GALVANIC ISOLATION</text>
</g>
</svg>
